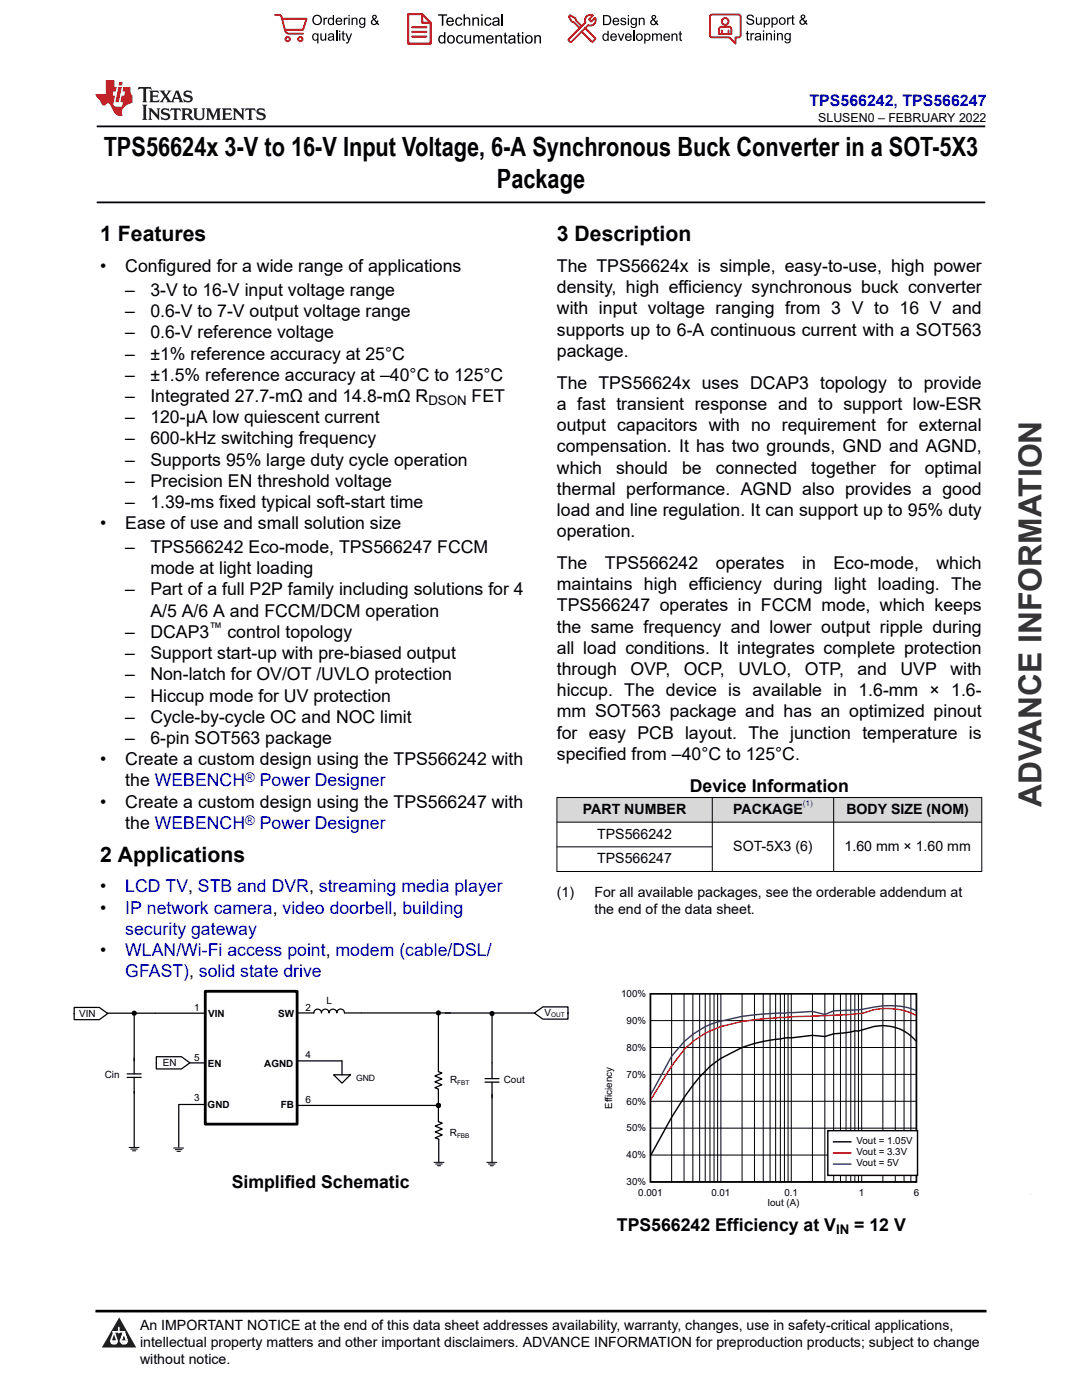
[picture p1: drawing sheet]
<svg xmlns="http://www.w3.org/2000/svg" width="216mm" height="279mm" viewBox="0 0 216 279" stroke-linecap="round" stroke-linejoin="round" font-family="sans-serif">
<path d="M19.3 25.2h177.3M19.3 40.4h177.3" fill="none" stroke="#000" stroke-width=".35"/>
<g fill="#d8d8d8">
<path d="M111.1 159.2h84.8v4.9h-84.8z" fill-rule="evenodd"/>
<path d="M111.2 159.2h30.9v4.8h-30.9z" fill-rule="evenodd"/>
<path d="M142.2 159.2h24.1v4.8h-24.1z" fill-rule="evenodd"/>
<path d="M166.4 159.2h29.4v4.8h-29.4z" fill-rule="evenodd"/>
</g>
<g fill="none" stroke="#000" stroke-width=".2">
<path d="M111.1 159.2h84.9M111.1 159.1v14.9M142.1 159.1v14.9M166.3 159.1v14.9M195.9 159.1v14.9M111.1 164.1h84.9M111.1 169h31.1M196 173.9h-84.9M134 198.3v37.6M136.5 198.3v37.6M138.3 198.3v37.6M139.6 198.3v37.6"/>
<path d="M140.7 198.3v37.6M141.7 198.3v37.6M142.5 198.3v37.6M143.2 198.3v37.6M143.8 198.3v37.6M148.1 198.3v37.6M150.5 198.3v37.6M152.3 198.3v37.6M153.7 198.3v37.6M154.8 198.3v37.6M155.7 198.3v37.6M156.5 198.3v37.6"/>
<path d="M157.2 198.3v37.6M157.9 198.3v37.6M162.1 198.3v37.6M164.6 198.3v37.6M166.3 198.3v37.6M167.7 198.3v37.6M168.8 198.3v37.6M169.8 198.3v37.6M170.6 198.3v37.6M171.3 198.3v37.6M171.9 198.3v37.6M176.2 198.3v37.6"/>
<path d="M178.6 198.3v37.6M180.4 198.3v37.6M181.8 198.3v37.6M129.8 219.8h53.1M129.8 214.4h53.1M129.8 209.1h53.1M129.8 203.7h53.1M25.8 229h2M26.1 229.3h1.3M26.4 229.7h.7M34.6 229.1h2.1M35 229.4h1.3"/>
<path d="M35.3 229.8h.7M86.6 232h2M86.9 232.3h1.4M87.3 232.6h.6M97.1 232h2M97.5 232.3h1.3M97.8 232.6h.7M129.8 230.5h53.1M129.8 225.1h53.1"/>
</g>
<path d="M41 197.8h18.3v26.5h-18.3z" fill="none" stroke="#000" stroke-width=".56"/>
<g fill="none" stroke="#000" stroke-width=".25">
<path d="M14.8 201.1h5l1.7 1.2-1.7 1.2h-5zM21.4 202.2h19.5M25.4 215h2.8M25.4 214.3h2.8M26.8 215v13.9M26.8 202.7v11.6M31.2 210.9h5l1.7 1.2-1.7 1.2h-5zM38 212.1h3M59.3 202.2h3.3a.76 .76 0 0 1 .8-.8 .76 .76 0 0 1 .7 .8 .76 .76 0 0 1 .8-.8 .76 .76 0 0 1 .8 .8 .76 .76 0 0 1 .7-.8 .76 .76 0 0 1 .8 .8 .76 .76 0 0 1 .8-.8 .76 .76 0 0 1 .7 .8h3.4M59.3 211.7h8.9v2.8M66.6 214.5h3.3l-1.7 1.7zM72.1 202.2h17.8"/>
<path d="M87.5 202.7v11.2l.7 .3-1.4 .5 1.4 .6-1.4 .6 1.4 .6-1.4 .6 .7 .3v2.7M88.9 202.2h17.7M96.8 216h2.8M96.8 215.3h2.8M98.2 216v15.9M98.2 202.8v12.5M106.6 202.2l1.7-1.3h5v2.5h-5zM35.7 220.4v8.5M35.8 220.4h5.1M59.3 220.6h28.2M87.5 221.1v2.8M87.5 223.9l.7 .3-1.4 .5 1.4 .6-1.4 .6 1.4 .6-1.4 .6 .7 .3v4.5"/>
</g>
<g fill="#000">
<circle cx="26.8" cy="202.2" r=".52"/>
<circle cx="87.5" cy="202.2" r=".52"/>
<circle cx="98.2" cy="202.3" r=".52"/>
<circle cx="87.5" cy="220.6" r=".52"/>
</g>
<path d="M129.8 198.3h53.1v37.6h-53.1zM182.7 207.7a8.5 8.5 0 0 0-8.3-2.8l-3.1 .9-.7-.1-1.8 .4-2.5 .2-1.7 .6-2.5-.3-4.2 .5a35.7 35.7 0 0 0-9.8 1.9l-4.3 2.2-.6 .5a27.3 27.3 0 0 0-6.7 7.3l-2.5 4-4.1 7.4" fill="none" stroke="#000" stroke-width=".28"/>
<path d="M182.7 202.7a12.3 12.3 0 0 0-10.8-.4l-18.2 .9a34.7 34.7 0 0 0-12 2.6 18.2 18.2 0 0 0-7.7 6.9l-4.1 6.7" fill="none" stroke="#f00" stroke-width=".28"/>
<path d="M182.7 201.7a13.3 13.3 0 0 0-8.3-.7l-3.1 .5-5 .2-1.7 .8-2.5-.6-4.2 .2a77.4 77.4 0 0 0-9.8 .7l-4.3 1a16.1 16.1 0 0 0-9.8 7l-4.1 7.5" fill="none" stroke="#105465" stroke-width=".28"/>
<path d="M165.2 225.7h17.9v8.9h-17.9z" fill-rule="evenodd" fill="#fff"/>
<path d="M165.2 225.7h17.9v8.9h-17.9zM166.3 227.9h3.5" fill="none" stroke="#000" stroke-width=".28"/>
<path d="M166.3 230.1h3.5" fill="none" stroke="#f00" stroke-width=".28"/>
<path d="M166.3 232.3h3.5" fill="none" stroke="#105465" stroke-width=".28"/>
<path d="M205.6 6.9h.1" fill="none" stroke="#373435" stroke-width=".2"/>
<path d="M0 0h215.9v23.8h-215.9z" fill-rule="evenodd" fill="#fff"/>
<path d="M27.7 17.4l-.2 .6 .5-.3h.6v.1v2.2l-.2 .4h1l-.2-.4v-2.2v-.1h.5l.5 .3-.1-.6zM29.8 18.1l.2 .4v1.5l-.2 .4h1.9l.1-.6a1.08 1.08 0 0 1-1.3 .2v-.7h.6l.4 .2v-.6l-.4 .2h-.6v-.6l.2-.1a1 1 0 0 1 1 .2l-.1-.5zM31.8 18.1l1 1.1-1 1.2h.9l-.2-.2 .4-.7 .5 .7-.2 .2h1.6l-.2-.2 .1-.4h1l.1 .4-.1 .2h.9l-.2-.3-.8-2h-.5l-1 2.2-.8-1.1 .9-1.1h-.8l.2 .2-.5 .7-.3-.7 .1-.2zM35.2 18.5l.4 1h-.8zM36.8 18.2a.65 .65 0 0 0-.2 .7 .65 .65 0 0 0 .6 .5l.7 .2 .1 .2a.79 .79 0 0 1-.7 .4 .79 .79 0 0 1-.7-.5l.1 .7 .2-.1a.93 .93 0 0 0 1.1 .1 .93 .93 0 0 0 .4-1 1.46 1.46 0 0 0-1.2-.6l-.1-.3a1.09 1.09 0 0 1 1.2 .2l-.2-.6-.1 .1-.6-.2zM28.4 20.9l.2 .4v2.3l-.2 .3h1l-.2-.3v-2.3l.2-.4zM29.6 21.6l.2 .4v1.6l-.2 .3h.8l-.3-.3v-1.4l1.7 1.8v-2l.2-.4h-.8l.2 .2 .1 1.1-1.2-1.3zM32.3 21.8a.65 .65 0 0 0-.2 .7 .65 .65 0 0 0 .7 .4l.6 .2 .1 .2a.79 .79 0 0 1-.7 .4 .79 .79 0 0 1-.7-.5l.1 .7 .2-.1a.93 .93 0 0 0 1.1 .1 .93 .93 0 0 0 .4-.9 1.46 1.46 0 0 0-1.2-.6l-.1-.4a1.09 1.09 0 0 1 1.2 .2l-.2-.6-.1 .1-.6-.1zM34.1 21.6l-.1 .7a.63 .63 0 0 1 .7-.4l.1 1.7-.3 .3h1l-.2-.3v-1.7a.66 .66 0 0 1 .8 .4l-.1-.7zM36.2 21.6l.2 .4v1.6l-.2 .3h.9l-.2-.2v-.7h.5l.1 .2a.79 .79 0 0 0 1.2 .6l-1-.9a.61 .61 0 0 0 .6-.6 .61 .61 0 0 0-.5-.6zM36.9 21.9h.2a.47 .47 0 0 1 .5 .1 .47 .47 0 0 1 .1 .5l-.2 .2h-.6zM38.5 21.6l.2 .2a2.27 2.27 0 0 0 .4 2 1.04 1.04 0 0 0 1.7-.7v-1.3l.2-.2h-.8l.2 .4v1.1a.6 .6 0 0 1-.6 .6 .6 .6 0 0 1-.6-.6v-1.1l.3-.4zM41.1 21.6l.2 .4v1.6l-.2 .3h.7l-.2-.3v-1.5l.9 1.9 .8-1.9v1.5l-.2 .3h1l-.3-.3v-1.6l.3-.4h-.8l-.7 1.5-.7-1.5zM44.3 21.6l.2 .4v1.6l-.2 .3h1.9l.1-.5a1.09 1.09 0 0 1-1.3 .1v-.6h.6l.4 .1v-.6l-.4 .2h-.6v-.6l.2-.1a1.01 1.01 0 0 1 1 .3l-.1-.6zM46.4 21.6l.3 .4v1.6l-.3 .3h.8l-.2-.3v-1.4l1.6 1.8v-2l.2-.4h-.7l.2 .2v1.1l-1.2-1.3zM49 21.6l-.1 .7a.63 .63 0 0 1 .8-.4v1.7l-.3 .3h1l-.2-.3v-1.7a.66 .66 0 0 1 .8 .4l-.1-.7zM51.4 21.8a.65 .65 0 0 0-.2 .7 .65 .65 0 0 0 .6 .4l.6 .2 .2 .2a.79 .79 0 0 1-.8 .4 .79 .79 0 0 1-.6-.5l.1 .7 .2-.1a.93 .93 0 0 0 1 .1 .93 .93 0 0 0 .5-.9 1.46 1.46 0 0 0-1.3-.6l-.1-.4a1.09 1.09 0 0 1 1.3 .2l-.2-.6-.2 .1-.5-.1z" fill="#231f20"/>
<path d="M21.1 16v2.8h-2.1l.1 .3 .9 1a.95 .95 0 0 0 .9 .9 .59 .59 0 0 1 .6-.4 .59 .59 0 0 1 .5 .4l.4 .8a1.59 1.59 0 0 0 2.1 1.3 1.61 1.61 0 0 1 1-2.2l1-.4-.1-1.5a1.59 1.59 0 0 1-.4-1.6h-1.4l-.2 .9h.5l-.1 .8h-.5l-.2 1v.2l.4 .1-.2 .9h-.6a.73 .73 0 0 1-1.1-.7l.3-1.5h-.5l.2-.8h.5l.2-.9h-.5v-1.4zM23.6 17.4l-.6 3h.7l.6-3zM23.8 16.4l-.1 .7h.7l.1-.7z" fill="#ed1c24"/>
<g fill="#000">
<path d="M62.3 4a1 1 0 0 1 2 0 1 1 0 0 1-2 0zM62.8 3.4a.78 .78 0 0 0-.1 1.1 .78 .78 0 0 0 1.1 .1 .78 .78 0 0 0 .1-1.1 .78 .78 0 0 0-1.1-.1z" fill-rule="evenodd"/>
<path d="M62.5 6.8l.4-.2 .4 .3v-.2h.2v2h-.2v-.7a.68 .68 0 0 1-.9-.1 .68 .68 0 0 1 0-.9zM62.6 7a.51 .51 0 0 0-.1 .6 .51 .51 0 0 0 .7 .2 .51 .51 0 0 0 .1-.7 .51 .51 0 0 0-.7-.1z" fill-rule="evenodd"/>
<path d="M64.5 3.5h.3v.3l.1-.3h.3l.1 .1-.1 .2a.32 .32 0 0 0-.3 0 .32 .32 0 0 0-.1 .4v.8h-.3z" fill-rule="evenodd"/>
<path d="M63.9 6.7h.3v.8a.36 .36 0 0 0 .3 .4 .36 .36 0 0 0 .4-.5v-.7h.2v1.4h-.2v-.2a.51 .51 0 0 1-.6 .2 .51 .51 0 0 1-.4-.5z" fill-rule="evenodd"/>
<path d="M65.6 3.7l.4-.2 .4 .2v-.7h.3v2h-.3v-.2a.7 .7 0 0 1-1-.1 .7 .7 0 0 1 .2-1zM65.8 3.8a.51 .51 0 0 0-.1 .7 .51 .51 0 0 0 .6 .2 .51 .51 0 0 0 .1-.7 .51 .51 0 0 0-.6-.2z" fill-rule="evenodd"/>
<path d="M65.6 6.8a.66 .66 0 0 1 .8-.1 .66 .66 0 0 1 .3 .8v.6h-.2l-.1-.2a.52 .52 0 0 1-.7 .2 .52 .52 0 0 1-.2-.6l.3-.2a.42 .42 0 0 0 .6-.3l-.3-.2-.3 .1-.1 .2h-.3zM65.7 7.6a.35 .35 0 0 0 .3 .4 .35 .35 0 0 0 .4-.4v-.2z" fill-rule="evenodd"/>
<path d="M67.7 6.1h.2v.3h-.2zM67.7 6.7h.2v1.4h-.2z" fill-rule="evenodd"/>
<path d="M67.1 3.7a.68 .68 0 0 1 .9-.1 .68 .68 0 0 1 .3 .7h-1.1a.42 .42 0 0 0 .3 .5 .42 .42 0 0 0 .5-.3h.3a.73 .73 0 0 1-1.1 .4 .73 .73 0 0 1-.1-1.2zM67.4 3.8l-.2 .3h.8l-.2-.4z" fill-rule="evenodd"/>
<path d="M68.6 3.5h.2v.3l.2-.3h.3l.1 .1-.1 .2a.32 .32 0 0 0-.4 0 .32 .32 0 0 0-.1 .4v.8h-.2z" fill-rule="evenodd"/>
<path d="M68.3 6.3l.3-.1v.5h.2v.1h-.2v.9l.3 .4a.36 .36 0 0 1-.4 0 .36 .36 0 0 1-.2-.4v-.9h-.1v-.1h.1z" fill-rule="evenodd"/>
<path d="M68.9 6.7h.3l.4 1.1 .4-1.1h.3l-.6 1.4a.51 .51 0 0 1-.6 .6l-.1-.3h.3l.2-.3z" fill-rule="evenodd"/>
<path d="M69.5 3h.3v.3h-.3zM69.5 3.5h.3v1.5h-.3z" fill-rule="evenodd"/>
<path d="M70.2 3.5h.2v.2a.52 .52 0 0 1 .6-.2 .52 .52 0 0 1 .3 .6v.9h-.2v-.9a.34 .34 0 0 0-.3-.4 .34 .34 0 0 0-.4 .3v1h-.2z" fill-rule="evenodd"/>
<path d="M71.8 3.7l.4-.2 .5 .2v-.2h.2v1.3a.64 .64 0 0 1-.5 .8 .64 .64 0 0 1-.7-.5h.2a.41 .41 0 0 0 .5 .2 .41 .41 0 0 0 .2-.5 .69 .69 0 0 1-.9-.1 .69 .69 0 0 1 .1-1zM72 3.8a.5 .5 0 0 0-.1 .7 .5 .5 0 0 0 .7 .1 .5 .5 0 0 0 .1-.6 .5 .5 0 0 0-.7-.2z" fill-rule="evenodd"/>
<path d="M74.4 3.1a.47 .47 0 0 1 .7 .1 .47 .47 0 0 1-.3 .7l.4 .4 .1-.3 .2 .1-.1 .4 .3 .3-.2 .2-.3-.3a.63 .63 0 0 1-1 .1 .63 .63 0 0 1 .3-1l-.3-.4zM74.5 3.4a.27 .27 0 0 0 .5 0 .27 .27 0 0 0-.5 0zM74.4 4.1a.4 .4 0 0 0 0 .6 .4 .4 0 0 0 .6-.1l-.4-.6z" fill-rule="evenodd"/>
<path d="M87.4 2.9h1.8v.2h-.7v2h-.3v-2h-.8z" fill-rule="evenodd"/>
<path d="M87.6 7.2l.5-.2 .5 .2v-.8h.3v2.3h-.3v-.2a.76 .76 0 0 1-1-.1 .76 .76 0 0 1-.1-1zM87.9 7.4a.58 .58 0 0 0-.2 .7 .58 .58 0 0 0 .8 .2 .58 .58 0 0 0 .1-.7 .58 .58 0 0 0-.7-.2z" fill-rule="evenodd"/>
<path d="M89.5 7.2a.81 .81 0 0 1 1.1 .1 .81 .81 0 0 1-.2 1.2 .81 .81 0 0 1-1.1-.2l-.1-.7zM89.6 7.4a.57 .57 0 0 0 0 .8 .57 .57 0 0 0 .8 0 .57 .57 0 0 0 0-.7 .57 .57 0 0 0-.8-.1z" fill-rule="evenodd"/>
<path d="M89.3 3.7a.77 .77 0 0 1 .9-.2 .77 .77 0 0 1 .4 .9h-1.3a.48 .48 0 0 0 .4 .5 .48 .48 0 0 0 .6-.3h.3a.83 .83 0 0 1-1.3 .4 .83 .83 0 0 1 0-1.3zM89.5 3.8l-.2 .4h1l-.3-.5z" fill-rule="evenodd"/>
<path d="M91 3.7a.7 .7 0 0 1 1.2 .3h-.2a.45 .45 0 0 0-.6-.3 .45 .45 0 0 0-.3 .6 .45 .45 0 0 0 .3 .6 .45 .45 0 0 0 .6-.4l.3 .1a.76 .76 0 0 1-1.1 .5 .76 .76 0 0 1-.3-1.1z" fill-rule="evenodd"/>
<path d="M91.2 7.2a.7 .7 0 0 1 1.2 .3l-.3 .1a.45 .45 0 0 0-.5-.4 .45 .45 0 0 0-.3 .7 .45 .45 0 0 0 .3 .6 .45 .45 0 0 0 .6-.4h.2a.76 .76 0 0 1-1 .5 .76 .76 0 0 1-.4-1.1z" fill-rule="evenodd"/>
<path d="M92.5 2.9h.3v.8a.59 .59 0 0 1 .7-.2 .59 .59 0 0 1 .3 .6v1h-.2v-1a.4 .4 0 0 0-.5-.4 .4 .4 0 0 0-.3 .5v.9h-.3z" fill-rule="evenodd"/>
<path d="M92.7 7h.2v.9a.41 .41 0 0 0 .5 .6 .41 .41 0 0 0 .3-.6v-.9h.3v1.7h-.3v-.3a.58 .58 0 0 1-.7 .3 .58 .58 0 0 1-.3-.7z" fill-rule="evenodd"/>
<path d="M94.3 3.5h.2v.2a.59 .59 0 0 1 .7-.2 .59 .59 0 0 1 .4 .6v1h-.3v-1a.41 .41 0 0 0-.4-.4 .41 .41 0 0 0-.4 .5v.9h-.2z" fill-rule="evenodd"/>
<path d="M94.4 7h.3v.3a.56 .56 0 0 1 1 0 .54 .54 0 0 1 .6-.3 .54 .54 0 0 1 .4 .5v1.2h-.3v-1.1a.34 .34 0 0 0-.3-.4 .34 .34 0 0 0-.4 .3v1.2h-.3v-1.1a.38 .38 0 0 0-.5-.3 .38 .38 0 0 0-.2 .5v.9h-.3z" fill-rule="evenodd"/>
<path d="M96 2.9h.3v.3h-.3zM96 3.5h.3v1.6h-.3z" fill-rule="evenodd"/>
<path d="M96.8 3.7a.7 .7 0 0 1 1.3 .3h-.3a.45 .45 0 0 0-.6-.3 .45 .45 0 0 0-.3 .6 .45 .45 0 0 0 .3 .6 .45 .45 0 0 0 .6-.4l.3 .1a.76 .76 0 0 1-1.1 .5 .76 .76 0 0 1-.3-1.1z" fill-rule="evenodd"/>
<path d="M97.2 7.2a.77 .77 0 0 1 .9-.1 .77 .77 0 0 1 .4 .8h-1.2a.48 .48 0 0 0 .3 .6 .48 .48 0 0 0 .6-.4l.3 .1a.83 .83 0 0 1-1.3 .3 .83 .83 0 0 1 0-1.3zM97.4 7.4l-.1 .3h.9l-.2-.4z" fill-rule="evenodd"/>
<path d="M98.8 7h.3v.3a.59 .59 0 0 1 .7-.3 .59 .59 0 0 1 .4 .7v1h-.3v-1a.41 .41 0 0 0-.5-.5 .41 .41 0 0 0-.3 .6v.9h-.3z" fill-rule="evenodd"/>
<path d="M98.4 3.7a.74 .74 0 0 1 1-.2 .74 .74 0 0 1 .3 .9v.7h-.3v-.2a.59 .59 0 0 1-.8 .3 .59 .59 0 0 1-.3-.8l1.1-.3a.42 .42 0 0 0-.4-.4 .42 .42 0 0 0-.5 .3h-.2zM98.6 4.5a.36 .36 0 0 0 .2 .5 .36 .36 0 0 0 .5-.2l.1-.5z" fill-rule="evenodd"/>
<path d="M100.7 6.6l.2-.1v.5h.3v.2h-.3v1l.1 .2h.2l.1 .3a.41 .41 0 0 1-.5-.1 .41 .41 0 0 1-.1-.4v-1h-.2v-.2h.2z" fill-rule="evenodd"/>
<path d="M101.6 7.2a.74 .74 0 0 1 .9-.2 .74 .74 0 0 1 .3 1l.1 .7h-.3v-.2a.59 .59 0 0 1-.8 .2 .59 .59 0 0 1-.3-.8l1-.3a.42 .42 0 0 0-.3-.4 .42 .42 0 0 0-.5 .3h-.3zM101.8 8.1a.36 .36 0 0 0 .1 .5 .36 .36 0 0 0 .5-.3l.2-.4z" fill-rule="evenodd"/>
<path d="M103.3 6.6l.3-.1v.5h.3v.2h-.3v1l.1 .2h.2v.3a.41 .41 0 0 1-.5-.1 .41 .41 0 0 1-.1-.4v-1h-.2v-.2h.2z" fill-rule="evenodd"/>
<path d="M104.1 6.4h.3v.3h-.3zM104.1 7h.3v1.7h-.3z" fill-rule="evenodd"/>
<path d="M105 7.2a.81 .81 0 0 1 1.1 .1 .81 .81 0 0 1-.1 1.2 .81 .81 0 0 1-1.2-.2v-.7zM105.2 7.4a.57 .57 0 0 0-.1 .8 .57 .57 0 0 0 .8 0 .57 .57 0 0 0 0-.7 .57 .57 0 0 0-.7-.1z" fill-rule="evenodd"/>
<path d="M106.6 7h.3v.3a.59 .59 0 0 1 .7-.3 .59 .59 0 0 1 .4 .7v1h-.3v-1a.41 .41 0 0 0-.5-.5 .41 .41 0 0 0-.3 .6v.9h-.3z" fill-rule="evenodd"/>
<path d="M120.3 3h.7a1 1 0 0 1 1 1 1 1 0 0 1-1 1h-.7zM120.6 3.2v1.6h.4a.77 .77 0 0 0 .7-.8 .77 .77 0 0 0-.7-.8z" fill-rule="evenodd"/>
<path d="M120.4 6.9l.4-.2 .4 .2v-.8h.3v2h-.3v-.1a.7 .7 0 0 1-.9-.2 .7 .7 0 0 1 .1-.9zM120.6 7a.51 .51 0 0 0-.1 .7 .51 .51 0 0 0 .6 .1 .51 .51 0 0 0 .1-.6 .51 .51 0 0 0-.6-.2z" fill-rule="evenodd"/>
<path d="M122 6.9a.68 .68 0 0 1 .8-.2 .68 .68 0 0 1 .3 .8h-1.1a.42 .42 0 0 0 .3 .5 .42 .42 0 0 0 .5-.3h.3a.73 .73 0 0 1-1.1 .3 .73 .73 0 0 1 0-1.1zM122.2 7l-.2 .3h.8l-.2-.4z" fill-rule="evenodd"/>
<path d="M122.4 3.7a.68 .68 0 0 1 .8-.1 .68 .68 0 0 1 .4 .8h-1.1a.42 .42 0 0 0 .3 .4 .42 .42 0 0 0 .5-.3l.3 .1a.73 .73 0 0 1-1.2 .3 .73 .73 0 0 1 0-1.2zM122.6 3.8l-.1 .3h.8l-.2-.3z" fill-rule="evenodd"/>
<path d="M123.9 3.7l.1-.1a.62 .62 0 0 1 .9 .3l-.2 .1a.29 .29 0 0 0-.3-.3 .29 .29 0 0 0-.3 .3l.1 .1a.58 .58 0 0 1 .6 .1 .58 .58 0 0 1 .1 .6 .67 .67 0 0 1-1.1-.2l.2-.1a.33 .33 0 0 0 .4 .4 .33 .33 0 0 0 .3-.4 .71 .71 0 0 1-.9-.6z" fill-rule="evenodd"/>
<path d="M123.3 6.7h.2l.4 1.2 .4-1.2h.3l-.6 1.4h-.2z" fill-rule="evenodd"/>
<path d="M125.3 3h.2v.3h-.2zM125.3 3.6h.2v1.4h-.2z" fill-rule="evenodd"/>
<path d="M124.9 6.9a.68 .68 0 0 1 .8-.2 .68 .68 0 0 1 .4 .8h-1.1a.42 .42 0 0 0 .3 .5 .42 .42 0 0 0 .5-.3h.3a.73 .73 0 0 1-1.2 .3 .73 .73 0 0 1 0-1.1zM125.1 7l-.1 .3h.8l-.2-.4z" fill-rule="evenodd"/>
<path d="M126 3.7l.4-.2 .4 .2v-.1h.3v1.2a.64 .64 0 0 1-.5 .8 .64 .64 0 0 1-.8-.5l.3 .1a.41 .41 0 0 0 .5 .2 .41 .41 0 0 0 .2-.6 .69 .69 0 0 1-.9-.1 .69 .69 0 0 1 .1-1zM126.2 3.9a.5 .5 0 0 0-.1 .6 .5 .5 0 0 0 .6 .2 .5 .5 0 0 0 .2-.7 .5 .5 0 0 0-.7-.1z" fill-rule="evenodd"/>
<path d="M126.9 7.4a.73 .73 0 0 1 1.4 0 .73 .73 0 0 1-1.4 0zM127.3 7a.5 .5 0 0 0-.1 .7 .5 .5 0 0 0 .7 0 .5 .5 0 0 0 0-.6 .5 .5 0 0 0-.6-.1z" fill-rule="evenodd"/>
<path d="M127.5 3.6h.2v.2a.52 .52 0 0 1 .6-.3 .52 .52 0 0 1 .3 .6v.9h-.2v-.9a.34 .34 0 0 0-.3-.4 .34 .34 0 0 0-.4 .3v1h-.2z" fill-rule="evenodd"/>
<path d="M128.5 6.7h.3v.2a.67 .67 0 0 1 .9 0 .67 .67 0 0 1 0 .9 .55 .55 0 0 1-.9 .2v.7h-.3zM128.9 7a.5 .5 0 0 0-.1 .7 .5 .5 0 0 0 .6 .1 .5 .5 0 0 0 .2-.6 .5 .5 0 0 0-.7-.2z" fill-rule="evenodd"/>
<path d="M130.1 6.7h.2v.2a.49 .49 0 0 1 .9 0l.4-.2a.42 .42 0 0 1 .5 .4v1h-.3v-.9a.3 .3 0 0 0-.2-.3 .3 .3 0 0 0-.4 .2v1h-.2v-.9a.33 .33 0 0 0-.5-.3 .33 .33 0 0 0-.2 .5v.7h-.2z" fill-rule="evenodd"/>
<path d="M130.1 3.1a.47 .47 0 0 1 .8 .1 .47 .47 0 0 1-.3 .7l.3 .4 .1-.2h.3l-.2 .5 .3 .3-.2 .2-.3-.3a.63 .63 0 0 1-1 .1 .63 .63 0 0 1 .3-1l-.2-.5zM130.2 3.5a.27 .27 0 0 0 .5 0 .27 .27 0 0 0-.5 0zM130.2 4.1a.4 .4 0 0 0 0 .7 .4 .4 0 0 0 .6-.2l-.5-.6z" fill-rule="evenodd"/>
<path d="M132.5 6.9a.68 .68 0 0 1 .9-.2 .68 .68 0 0 1 .3 .8h-1.1a.42 .42 0 0 0 .3 .5 .42 .42 0 0 0 .5-.3h.3a.73 .73 0 0 1-1.1 .3 .73 .73 0 0 1-.1-1.1zM132.7 7l-.1 .3h.8l-.2-.4z" fill-rule="evenodd"/>
<path d="M134 6.7h.2v.2a.52 .52 0 0 1 .6-.2 .52 .52 0 0 1 .4 .6v.8h-.3v-.8a.34 .34 0 0 0-.2-.4 .34 .34 0 0 0-.4 .2l-.1 1h-.2z" fill-rule="evenodd"/>
<path d="M135.6 6.3l.2-.1v.5h.3v.2h-.3v.8l.3 .4a.36 .36 0 0 1-.4 0 .36 .36 0 0 1-.1-.4v-.8h-.2v-.2h.2z" fill-rule="evenodd"/>
<path d="M149.2 3a.8 .8 0 0 1 1.2 .5h-.2a.44 .44 0 0 0-.5-.4 .44 .44 0 0 0-.4 .5l.2 .1a.9 .9 0 0 1 1 .8 .84 .84 0 0 1-.9 .5 .84 .84 0 0 1-.7-.7h.3a.52 .52 0 0 0 .5 .5 .52 .52 0 0 0 .5-.6l-.2-.1a.85 .85 0 0 1-1-.8z" fill-rule="evenodd"/>
<path d="M149 6.3l.3-.2v.5h.2v.2h-.2v.9l.2 .4a.36 .36 0 0 1-.4-.1 .36 .36 0 0 1-.1-.4v-.8h-.2v-.2h.2z" fill-rule="evenodd"/>
<path d="M149.7 6.6h.3v.2l.1-.2h.3l.1 .1-.1 .2a.32 .32 0 0 0-.3 0 .32 .32 0 0 0-.1 .4v.8h-.3z" fill-rule="evenodd"/>
<path d="M150.7 6.8a.66 .66 0 0 1 .9-.2 .66 .66 0 0 1 .3 .9v.6h-.2l-.1-.2a.52 .52 0 0 1-.7 .2 .52 .52 0 0 1-.2-.7l.2-.1a.42 .42 0 0 0 .7-.3l-.3-.2h-.3l-.1 .3-.3-.1zM150.9 7.5a.35 .35 0 0 0 .3 .5 .35 .35 0 0 0 .4-.4v-.3z" fill-rule="evenodd"/>
<path d="M150.8 3.5h.3v.8a.36 .36 0 0 0 .3 .5 .36 .36 0 0 0 .4-.5v-.8h.2v1.4h-.2v-.2a.51 .51 0 0 1-.6 .3 .51 .51 0 0 1-.4-.6z" fill-rule="evenodd"/>
<path d="M152.2 6.1h.3v.2h-.3zM152.2 6.6h.3v1.5h-.3z" fill-rule="evenodd"/>
<path d="M152.4 3.5h.2v.2a.67 .67 0 0 1 .9 0 .67 .67 0 0 1 .1 .9 .55 .55 0 0 1-1 .2v.7h-.2zM152.7 3.8a.5 .5 0 0 0-.1 .7 .5 .5 0 0 0 .7 .1 .5 .5 0 0 0 .1-.6 .5 .5 0 0 0-.7-.2z" fill-rule="evenodd"/>
<path d="M152.9 6.6h.2v.2a.52 .52 0 0 1 .6-.2 .52 .52 0 0 1 .3 .6v.9h-.2v-.9a.34 .34 0 0 0-.3-.4 .34 .34 0 0 0-.4 .2v1.1h-.2z" fill-rule="evenodd"/>
<path d="M153.9 3.5h.3v.2a.67 .67 0 0 1 .9 0 .67 .67 0 0 1 0 .9 .55 .55 0 0 1-.9 .2v.7h-.3zM154.3 3.8a.5 .5 0 0 0-.1 .7 .5 .5 0 0 0 .6 .1 .5 .5 0 0 0 .2-.6 .5 .5 0 0 0-.7-.2z" fill-rule="evenodd"/>
<path d="M154.4 6.1h.3v.2h-.3zM154.4 6.6h.3v1.5h-.3z" fill-rule="evenodd"/>
<path d="M155 6.6h.3v.2a.52 .52 0 0 1 .6-.2 .52 .52 0 0 1 .3 .6v.9h-.2v-.9a.34 .34 0 0 0-.3-.4 .34 .34 0 0 0-.4 .2v1.1h-.3z" fill-rule="evenodd"/>
<path d="M155.4 4.2a.75 .75 0 0 1 1.5 0 .75 .75 0 0 1-1.5 0zM155.8 3.8a.5 .5 0 0 0-.1 .7 .5 .5 0 0 0 .8 0 .5 .5 0 0 0 0-.7 .5 .5 0 0 0-.7 0z" fill-rule="evenodd"/>
<path d="M156.7 6.8l.4-.2 .5 .2v-.2h.2v1.3a.64 .64 0 0 1-.5 .7 .64 .64 0 0 1-.8-.4h.3a.41 .41 0 0 0 .5 .2 .41 .41 0 0 0 .2-.5 .69 .69 0 0 1-.9-.1 .69 .69 0 0 1 .1-1zM156.9 6.9a.5 .5 0 0 0-.1 .7 .5 .5 0 0 0 .6 .1 .5 .5 0 0 0 .2-.7 .5 .5 0 0 0-.7-.1z" fill-rule="evenodd"/>
<path d="M157.1 3.5h.2v.2l.1-.2h.3h.2l-.1 .3a.32 .32 0 0 0-.4 0 .32 .32 0 0 0-.1 .4v.7h-.2z" fill-rule="evenodd"/>
<path d="M158 3.1l.3-.1v.5h.2v.2h-.2v.8l.3 .4a.36 .36 0 0 1-.4 0 .36 .36 0 0 1-.2-.4v-.8h-.1v-.2h.1z" fill-rule="evenodd"/>
<path d="M159.9 3a.47 .47 0 0 1 .7 .1 .47 .47 0 0 1-.3 .7l.4 .5 .1-.3h.2l-.1 .5 .3 .3-.2 .2-.3-.3a.63 .63 0 0 1-1 .1 .63 .63 0 0 1 .3-1l-.3-.5zM160 3.4a.27 .27 0 0 0 .5 0 .27 .27 0 0 0-.5 0zM159.9 4.1a.4 .4 0 0 0 0 .6 .4 .4 0 0 0 .6-.2l-.4-.6z" fill-rule="evenodd"/>
</g>
<path d="M67.2 6.1v2M126.5 6.1v2" fill="none" stroke="#000" stroke-width=".25"/>
<g fill="none" stroke="#de0000" stroke-width=".37">
<path d="M54.9 3h.9a1.19 1.19 0 0 1 .6 1.2l.6 2.1a.85 .85 0 0 0 1 .4h2.5M56.3 3.7h4.9l-.7 2.2h-3.6M116.1 5.2l-1.2-1.1-.1-.5-1-.6-.3 .3 .6 1 .5 .2 1.1 1.1M116.8 5.6l1.9 2v.3l-.4 .4h-.3l-1.9-2zM116.8 5.6l.6-.6a1.07 1.07 0 0 0 1.2-.2 1.07 1.07 0 0 0 .1-1.3l-.7 .8-.5-.4 .8-.8a1.07 1.07 0 0 0-1.2 .2 1.07 1.07 0 0 0-.3 1.2l-3.3 3.3v.3l.3 .3h.2l2.1-2.1M141.7 3.1l.4-.2h5.3l.3 .2 .1 3.9-.2 .4-.8 .1v1.2l-1.3-1.2h-3.4l-.4-.2zM143.5 5.6l.5-.3 1.7 .1 .2 .5v.9h-2.4zM144 6.1v.7M145.4 6.1v.7"/>
<circle cx="57.4" cy="7.8" r=".44"/>
<circle cx="59.9" cy="7.8" r=".44"/>
<circle cx="144.7" cy="4.3" r=".67"/>
</g>
<path d="M100.2 2.9v2.2" fill="none" stroke="#000" stroke-width=".28"/>
<path d="M81.4 2.8h2.8v1.7h1.7v4.2h-4.5zM82.3 6.4h2.8M82.3 5.4h2.8M82.3 7.3h2.8M84.2 2.8l1.7 1.7" fill="none" stroke="#de0000" stroke-width=".42"/>
<path d="M0 261.4h215.9v18h-215.9z" fill-rule="evenodd" fill="#fff"/>
<path d="M23.8 262.9l3.4 6h-6.9z" fill="#231f20"/>
<path d="M22.1 267.7h1.3l-.4 .5h-.3a.55 .55 0 0 1-.6-.5z" fill-rule="evenodd" fill="#fff"/>
<path d="M22.1 267.7h1.3l-.4 .5h-.3a.55 .55 0 0 1-.6-.5z" fill="none" stroke="#231f20" stroke-width=".34"/>
<path d="M22.1 267.7h1.3l-.4 .5h-.5zM22.6 265.8h.1M22.6 265.8h2.3zM23.7 265.9h.1M23.7 264.9v1zM24 267.7h.1" fill="none" stroke="#fff" stroke-width=".34"/>
<path d="M24.7 265.8l-.7 1.9z" fill="#fff"/>
<path d="M24.7 265.8l-.7 1.9z" fill="none" stroke="#fff" stroke-width=".34"/>
<path d="M24.7 265.8l.7 1.9z" fill="#fff"/>
<path d="M24.7 265.8l.7 1.9zM25.3 267.7h.1" fill="none" stroke="#fff" stroke-width=".34"/>
<path d="M22.8 265.8l-.7 1.9z" fill="#fff"/>
<path d="M22.8 265.8l-.7 1.9z" fill="none" stroke="#fff" stroke-width=".34"/>
<path d="M22.8 265.8l.6 1.9z" fill="#fff"/>
<path d="M22.8 265.8l.6 1.9z" fill="none" stroke="#fff" stroke-width=".34"/>
<path d="M24.1 267.7h1.3a.65 .65 0 0 1-.6 .5 .65 .65 0 0 1-.7-.5z" fill-rule="evenodd" fill="#fff"/>
<path d="M24.1 267.7h1.3a.65 .65 0 0 1-.6 .5 .65 .65 0 0 1-.7-.5z" fill="none" stroke="#231f20" stroke-width=".34"/>
<path d="M24 267.7h.1M24.1 267.7h1.3l-.4 .5h-.5z" fill="none" stroke="#fff" stroke-width=".34"/>
<path d="M19 261.7h177.8" fill="none" stroke="#000" stroke-width=".53"/>
<text font-size="6.3" fill="#373435" x="207.8" y="161" transform="rotate(-90 207.8 161)">ADVANCE INFORMATION</text>
<g font-size="5.3">
<text x="20.7" y="31.2">TPS56624x 3-V to 16-V Input Voltage, 6-A Synchronous Buck Converter in a SOT-5X3</text>
<text x="99.1" y="37.5">Package</text>
</g>
<g font-size="4.2">
<text x="20" y="48.1">1 Features</text>
<text x="111.1" y="48.1">3 Description</text>
<text x="20" y="172">2 Applications</text>
</g>
<g font-size="3.5">
<text x="20" y="54.3">•</text>
<text x="25" y="54.3">Configured for a wide range of applications</text>
<text x="25" y="59">–</text>
<text x="30" y="59">3-V to 16-V input voltage range</text>
<text x="111.1" y="54.3">The TPS56624x is simple, easy-to-use, high power</text>
<text x="111.1" y="58.5">density, high efficiency synchronous buck converter</text>
<text x="25" y="63.3">–</text>
<text x="30" y="63.3">0.6-V to 7-V output voltage range</text>
<text x="111.1" y="62.8">with input voltage ranging from 3 V to 16 V and</text>
<text x="25" y="67.5">–</text>
<text x="25" y="71.7">–</text>
<text x="30" y="67.5">0.6-V reference voltage</text>
<text x="30" y="71.7">±1% reference accuracy at 25°C</text>
<text x="111.1" y="67">supports up to 6-A continuous current with a SOT563</text>
<text x="111.1" y="71.2">package.</text>
<text x="25" y="76">–</text>
<text x="30" y="76">±1.5% reference accuracy at –40°C to 125°C</text>
<text x="111.1" y="77.6">The TPS56624x uses DCAP3 topology to provide</text>
<text x="25" y="80.2">–</text>
<text x="30" y="80.2">Integrated 27.7-mΩ and 14.8-mΩ R</text>
<text x="94.1" y="80.2">FET</text>
<text x="111.1" y="81.8">a fast transient response and to support low-ESR</text>
<text x="25" y="84.4">–</text>
<text x="25" y="88.7">–</text>
<text x="30" y="84.4">120-μA low quiescent current</text>
<text x="30" y="88.7">600-kHz switching frequency</text>
<text x="111.1" y="86">output capacitors with no requirement for external</text>
<text x="25" y="92.9">–</text>
<text x="30" y="92.9">Supports 95% large duty cycle operation</text>
<text x="111.1" y="94.5">which</text>
<text x="111.1" y="90.3">compensation. It has two grounds, GND and AGND,</text>
<text x="122.9" y="94.5">should</text>
<text x="136.1" y="94.5">be</text>
<text x="142.8" y="94.5">connected</text>
<text x="161.9" y="94.5">together</text>
<text x="177.6" y="94.5">for</text>
<text x="184.5" y="94.5">optimal</text>
<text x="25" y="97.1">–</text>
<text x="25" y="101.4">–</text>
<text x="30" y="97.1">Precision EN threshold voltage</text>
<text x="30" y="101.4">1.39-ms fixed typical soft-start time</text>
<text x="111.1" y="98.7">thermal performance. AGND also provides a good</text>
<text x="20" y="105.6">•</text>
<text x="25" y="105.6">Ease of use and small solution size</text>
<text x="111.1" y="103">load and line regulation. It can support up to 95% duty</text>
<text x="111.1" y="107.2">operation.</text>
<text x="25" y="110.4">–</text>
<text x="30" y="110.4">TPS566242 Eco-mode, TPS566247 FCCM</text>
<text x="111.1" y="113.6">The</text>
<text x="120.7" y="113.6">TPS566242</text>
<text x="142.8" y="113.6">operates</text>
<text x="160.1" y="113.6">in</text>
<text x="166.3" y="113.6">Eco-mode,</text>
<text x="186.9" y="113.6">which</text>
<text x="25" y="118.8">–</text>
<text x="30" y="114.6">mode at light loading</text>
<text x="30" y="118.8">Part of a full P2P family including solutions for 4</text>
<text x="111.1" y="117.8">maintains high efficiency during light loading. The</text>
<text x="30" y="123.1">A/5 A/6 A and FCCM/DCM operation</text>
<text x="111.1" y="122">TPS566247 operates in FCCM mode, which keeps</text>
<text x="25" y="127.3">–</text>
<text x="25" y="131.5">–</text>
<text x="30" y="127.3">DCAP3</text>
<text x="30" y="131.5">Support start-up with pre-biased output</text>
<text x="45.4" y="127.3">control topology</text>
<text x="111.1" y="130.5">all load conditions. It integrates complete protection</text>
<text x="111.1" y="126.3">the same frequency and lower output ripple during</text>
<text x="25" y="135.8">–</text>
<text x="30" y="135.8">Non-latch for OV/OT /UVLO protection</text>
<text x="111.1" y="134.7">through</text>
<text x="125.8" y="134.7">OVP,</text>
<text x="136.5" y="134.7">OCP,</text>
<text x="147.3" y="134.7">UVLO,</text>
<text x="160.6" y="134.7">OTP,</text>
<text x="171.1" y="134.7">and</text>
<text x="179.7" y="134.7">UVP</text>
<text x="189.6" y="134.7">with</text>
<text x="25" y="140">–</text>
<text x="30" y="140">Hiccup mode for UV protection</text>
<text x="111.1" y="143.2">mm SOT563 package and has an optimized pinout</text>
<text x="111.1" y="139">hiccup. The device is available in 1.6-mm × 1.6-</text>
<text x="25" y="144.2">–</text>
<text x="25" y="148.5">–</text>
<text x="30" y="144.2">Cycle-by-cycle OC and NOC limit</text>
<text x="30" y="148.5">6-pin SOT563 package</text>
<text x="111.1" y="147.4">for easy PCB layout. The junction temperature is</text>
<text x="20" y="152.7">•</text>
<text x="25" y="152.7">Create a custom design using the TPS566242 with</text>
<text x="111.1" y="151.7">specified from –40°C to 125°C.</text>
<text x="20" y="161.2">•</text>
<text x="25" y="156.9">the WEBENCH</text>
<text x="25" y="161.2">Create a custom design using the TPS566247 with</text>
<text x="137.6" y="158">Device Information</text>
<text x="25" y="165.4">the WEBENCH</text>
<text x="20" y="178.1">•</text>
<text x="20" y="182.3">•</text>
<text x="20" y="190.8">•</text>
<text x="46.2" y="237.1">Simplified Schematic</text>
<text x="123.1" y="245.6">TPS566242 Efficiency at V</text>
<text x="170.5" y="245.6">= 12 V</text>
</g>
<g font-size="3.5" fill="#00f">
<text x="51.8" y="156.9">Power Designer</text>
<text x="51.8" y="165.4">Power Designer</text>
<text x="25" y="178.1">LCD TV, STB and DVR, streaming media player</text>
<text x="25" y="182.3">IP network camera, video doorbell, building</text>
<text x="25" y="186.6">security gateway</text>
<text x="25" y="190.8">WLAN/Wi-Fi access point, modem (cable/DSL/</text>
<text x="25" y="195">GFAST), solid state drive</text>
</g>
<text font-size="3.2" fill="#00f" x="161.5" y="21.1">TPS566242, TPS566247</text>
<g font-size="2.8">
<text x="116.3" y="162.4">PART NUMBER</text>
<text x="119.2" y="167.4">TPS566242</text>
<text x="146.3" y="162.4">PACKAGE</text>
<text x="168.9" y="162.4">BODY SIZE (NOM)</text>
<text x="119.2" y="172.3">TPS566247</text>
<text x="146.3" y="169.8">SOT-5X3 (6)</text>
<text x="168.5" y="169.8">1.60 mm × 1.60 mm</text>
<text x="111.1" y="179.1">(1)</text>
<text x="118.6" y="179.1">For all available packages, see the orderable addendum at</text>
<text x="118.6" y="182.5">the end of the data sheet.</text>
<text x="27.9" y="265.5">An IMPORTANT NOTICE at the end of this data sheet addresses availability, warranty, changes, use in safety-critical applications,</text>
<text x="27.9" y="268.9">intellectual property matters and other important disclaimers. ADVANCE INFORMATION for preproduction products; subject to change</text>
<text x="27.9" y="272.3">without notice.</text>
</g>
<g font-size="2.6">
<text x="85.5" y="80.9">DSON</text>
<text x="41.8" y="126.1">™</text>
<text x="166.8" y="246.3">IN</text>
</g>
<g font-size="2.6" fill="#00f">
<text x="48.9" y="156.1">®</text>
<text x="48.9" y="164.6">®</text>
</g>
<text font-size="2.5" x="163.3" y="24.3">SLUSEN0 – FEBRUARY 2022</text>
<g font-size="2">
<text x="15.8" y="202.9">VIN</text>
<text x="38.7" y="201.7">1</text>
<text x="41.6" y="203.1">VIN</text>
<text x="55.5" y="202.9">SW</text>
<text x="61" y="201.7">2</text>
<text x="65.2" y="200.5">L</text>
<text x="108.7" y="202.8">V</text>
<text x="20.9" y="215.1">Cin</text>
<text x="32.5" y="212.7">EN</text>
<text x="38.7" y="211.8">5</text>
<text x="41.5" y="212.9">EN</text>
<text x="52.7" y="212.9">AGND</text>
<text x="61" y="211.2">4</text>
<text x="38.7" y="219.8">3</text>
<text x="41.4" y="221.2">GND</text>
<text x="56" y="221.1">FB</text>
<text x="61" y="220.1">6</text>
<text x="89.8" y="216.2">R</text>
<text x="100.5" y="216.2">Cout</text>
<text x="89.8" y="226.8">R</text>
</g>
<g font-size="1.9">
<text x="124" y="199">100%</text>
<text x="125" y="209.7">80%</text>
<text x="125" y="204.3">90%</text>
<text x="125" y="215.1">70%</text>
<text x="122.1" y="221.3" transform="rotate(-90 122.1 221.3)">Efficiency</text>
<text x="125" y="220.4">60%</text>
<text x="125" y="225.8">50%</text>
<text x="125" y="231.2">40%</text>
<text x="170.9" y="228.3">Vout = 1.05V</text>
<text x="170.9" y="230.5">Vout = 3.3V</text>
<text x="170.9" y="232.8">Vout = 5V</text>
<text x="125" y="236.5">30%</text>
<text x="127.4" y="238.8">0.001</text>
<text x="141.9" y="238.8">0.01</text>
<text x="156.5" y="238.8">0.1</text>
<text x="171.4" y="238.8">1</text>
<text x="182.3" y="238.8">6</text>
<text x="153.1" y="240.7">Iout (A)</text>
</g>
<text font-size="1.7" x="71" y="215.7">GND</text>
<text font-size="1.6" fill="#00f" x="160.2" y="160.8">(1)</text>
<g font-size="1.3">
<text x="110" y="203">OUT</text>
<text x="91.2" y="216.5">FBT</text>
<text x="91.2" y="227.1">FBB</text>
</g>
</svg>
